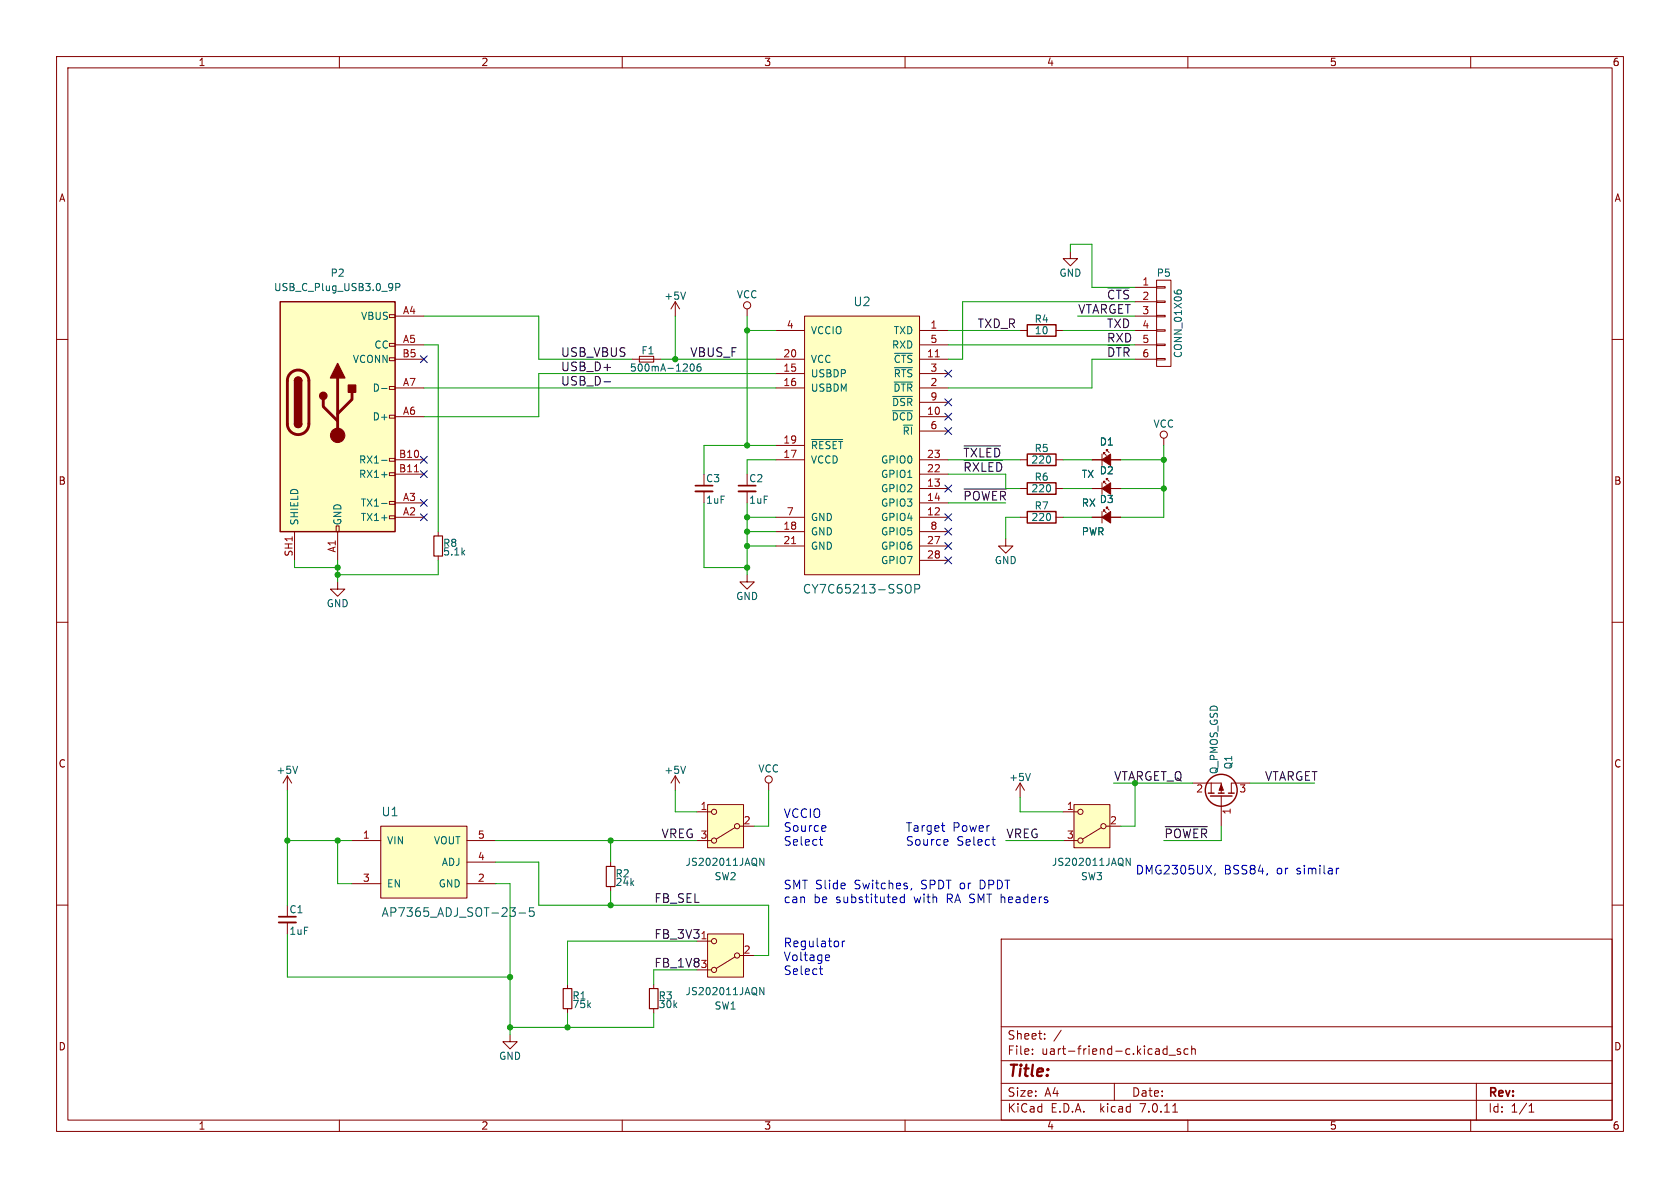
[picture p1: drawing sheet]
<svg xmlns="http://www.w3.org/2000/svg" width="297mm" height="210mm" viewBox="0 0 297 210" stroke-linecap="round" stroke-linejoin="round" font-family="sans-serif">
<g fill="none" stroke="#840000" stroke-width=".18">
<path d="M10 10h277v190h-277zM12 12h273v186h-273zM60 10v2M110 10v2M160 10v2M210 10v2M260 10v2M10 60h2M68.8 55.6h1v.5h-1zM69.8 55.9h5.1M119.4 53.3v2.6M119.4 53.3l-.8 1.3"/>
<path d="M119.4 53.3l.7 1.3M132.1 54.6v1.3M137.2 58.4h5M142.2 55.9h20.4v45.7h-20.4zM162.6 58.4h5M180.3 58.4h1.3M186.7 58.4h1.3M189.2 44.5v1.2h1.3l-1.3 1.3-1.2-1.3h1.2M200.7 55.9h3.8M200.7 58.4h3.8M200.7 50.8h3.8M200.7 53.3h3.8"/>
<path d="M204.5 58.3h1.5v.2h-1.5zM204.5 55.8h1.5v.2h-1.5zM204.5 53.2h1.5v.3h-1.5zM204.5 50.7h1.5v.2h-1.5zM204.5 49.5h2.5v15.3h-2.5zM285 60h2M68.8 73.4h1v.5h-1zM68.8 68.3h1v.5h-1zM68.8 63.2h1v.6h-1zM68.8 60.7h1v.5h-1zM69.8 61h5.1M69.8 73.7h5.1"/>
<path d="M69.8 68.6h5.1M69.8 63.5h5.1M111.8 63.5h5M113 63h2.6v1h-2.6zM137.2 68.6h5M137.2 63.5h5M137.2 66h5M137.2 78.7h5M162.6 61h5M162.6 73.7h5M162.6 68.6h5M162.6 63.5h5"/>
<path d="M162.6 66h5M162.6 76.2h5M162.6 71.1h5M195.6 79.8v-.3h.2h-.2l.5 .5M200.7 61h3.8M200.7 63.5h3.8M204.5 63.4h1.5v.2h-1.5zM204.5 60.8h1.5v.3h-1.5zM205.7 77.5v1.2M52.1 94v5.1M59.4 93h.5v1h-.5zM59.7 94v5.1"/>
<path d="M68.8 91.2h1v.5h-1zM68.8 88.6h1v.6h-1zM68.8 83.6h1v.5h-1zM68.8 81h1v.5h-1zM69.8 91.4h5.1M69.8 88.9h5.1M69.8 81.3h5.1M69.8 83.8h5.1M77.5 94v.7M77.5 98.3v.8M124.5 86.9v2M132.1 86.9v2"/>
<path d="M137.2 91.4h5M137.2 81.3h5M137.2 94h5M137.2 96.5h5M162.6 91.4h5M162.6 88.9h5M162.6 81.3h5M162.6 83.8h5M162.6 86.4h5M162.6 94h5M162.6 96.5h5M162.6 99.1h5"/>
<path d="M177.8 95.3v1.2h1.3l-1.3 1.3-1.3-1.3h1.3M180.3 91.4h1.3M180.3 81.3h1.3M180.3 86.4h1.3M186.7 91.4h1.3M186.7 81.3h1.3M186.7 86.4h1.3M193 91.4h1.8M193 81.3h1.8M193 86.4h1.8M194.8 80.3v2M194.8 85.3v2.1"/>
<path d="M194.8 90.4v2.1M195.1 85.3v-.2h.2h-.2l.5 .5M195.1 90.4v-.2h.2h-.2l.5 .5M195.1 80.3v-.3h.2h-.2l.5 .5M195.6 84.8v-.2h.2h-.2l.5 .5M195.6 89.9v-.2h.2h-.2l.5 .5M196.3 91.4h1.8M196.3 81.3h1.8M196.3 86.4h1.8M10 110h2M59.7 102.9v1.2h1.3l-1.3 1.3-1.3-1.3h1.3M132.1 101.6v1.3h1.2l-1.2 1.2-1.3-1.2h1.3"/>
<path d="M285 110h2M50.8 137.2v2.5M50.8 137.2l-.8 1.2M50.8 137.2l.8 1.2M119.4 137.2l-.8 1.2M119.4 137.2v2.5M119.4 137.2l.7 1.2M135.9 138.4v1.3M180.3 138.4l-.7 1.3M180.3 138.4v2.6M180.3 138.4l.8 1.3M210.8 138.4h5.1v1.8"/>
<path d="M214.1 138.4v1.8M221 138.4h-3.3v1.8M10 160h2M62.2 148.6h5.1M62.2 156.2h5.1M67.3 146.1h15.2v12.7h-15.2zM82.5 148.6h5.1M82.5 156.2h5.1M82.5 152.4h5.1M107.9 152.4v.8M107.9 156.7v.8M123.2 143.5h2.5"/>
<path d="M123.2 148.6h2.5M125.1 142.2h6.3v7.7h-6.3zM129.9 146.3l-3.3 2M130.8 146.1h2.5M188 143.5h2.5M188 148.6h2.5M189.9 142.2h6.3v7.7h-6.3zM194.7 146.3l-3.3 2M195.6 146.1h2.5M215.9 140.7v5.4M285 160h2M50.8 163.1v2"/>
<path d="M100.3 174v.8M100.3 178.3v.8M115.6 174v.8M115.6 178.3v.8M123.2 166.4h2.5M123.2 171.5h2.5M125.1 165.1h6.3v7.6h-6.3zM129.9 169.2l-3.3 2M130.8 168.9h2.5M177 166h108v32h-108zM60 198v2M90.2 182.9v1.3h1.2l-1.2 1.2-1.3-1.2h1.3"/>
<path d="M110 198v2M160 198v2M177 194.5h108M177 191.5h108M177 187.5h108M177 181.5h108M182.5 186.3v.1M182.5 185.5v.1M184.7 183.6v.1M184.7 182.8v.1M187.6 182.1l-1.3 2M197 191.5v3"/>
<path d="M205.7 186.3h.6M205.7 185.5h.6M206.3 184.9v1.5M206.7 186.5h1.1M207.3 196.6h.9M208.7 185.5l-.4-.1-.2 .2 .1 .2 .5 .2v.3h-.6M210 198v2M210 185.5l-.4-.1-.3 .3v.4l.2 .2h.5M210.7 185.5l.2-.1 .3 .1 .1 .9M210.7 184.9v1.5M260 198v2M261 191.5v6.5"/>
<path d="M270.3 196.6h.9M270.3 195.5l.4-.4v1.5"/>
<circle cx="132.1" cy="54" r=".63"/>
<circle cx="205.7" cy="76.8" r=".63"/>
<circle cx="135.9" cy="137.8" r=".63"/>
<circle cx="126.2" cy="143.5" r=".46"/>
<circle cx="126.2" cy="148.6" r=".46"/>
<circle cx="130.3" cy="146.1" r=".46"/>
<circle cx="191" cy="148.6" r=".46"/>
<circle cx="191" cy="143.5" r=".46"/>
<circle cx="195.1" cy="146.1" r=".46"/>
<circle cx="126.2" cy="171.5" r=".46"/>
<circle cx="126.2" cy="166.4" r=".46"/>
<circle cx="130.3" cy="168.9" r=".46"/>
</g>
<path d="M122.9 86.9h3.1M130.6 86.9h3M49.3 163.1h3" fill="none" stroke="#840000" stroke-width=".33"/>
<path d="M122.9 85.9h3.1M130.6 85.9h3M49.3 162.1h3" fill="none" stroke="#840000" stroke-width=".3"/>
<g fill="#ffffc2" stroke="#ffffc2" stroke-width=".18">
<path d="M125.1 165.1h6.3v7.6h-6.3z"/>
<path d="M49.5 53.3h20.3v40.7h-20.3z"/>
<path d="M142.2 55.9h20.4v45.7h-20.4z"/>
<path d="M125.1 142.2h6.3v7.7h-6.3z"/>
<path d="M189.9 142.2h6.3v7.7h-6.3z"/>
<path d="M67.3 146.1h15.2v12.7h-15.2z"/>
</g>
<g fill="none" stroke="#006464" stroke-width=".18">
<path d="M70 50.8l.6-.1 .1-.2-.1-.3-.6-.1v1.3M121.2 51.6l-.4 1.3M207.6 51.4v.2M208.1 51.7v-.3l.2-.1h.4l.2 .4M67.5 68.7h.9M122.1 64.5l.2-.2a.68 .68 0 0 1 .4 .7 .68 .68 0 0 1-.4 .6l-.2-.1-.1-.4zM123.8 64.3l-.3 .1a.86 .86 0 0 0 0 1.2l.4-.1v-.4l-.2-.3-.4 .1-.1 .2M143.5 77.7h5.5M157.8 72.6h3.5M157.8 70.1h3.5M158.1 67.5h3.2M158.1 62.5h3.2"/>
<path d="M158.1 65h3.2M67.5 89h.9M67.5 81.4h.9M67.5 83.9h.9M160.4 103.3a.51 .51 0 0 1 .7 .5v.5a.51 .51 0 0 1-.7 .5M161.7 104.1l.8-.1 .1-.2-.1-.3-.2-.2h-.6v1.5M52.6 135.5l-.4 1.2M121.2 135.5l-.4 1.2M182.2 136.7l-.5 1.3M135 151.7v1.3l-.7-1.3v1.3M199.8 151.7v1.3l-.7-1.3v1.3M91.8 161.4h1.1"/>
<path d="M94.4 160.5h-.8v.7l.2-.2 .5 .1 .1 .2v.5l-.3 .2-.5-.2M135 174.6v1.2l-.7-1.2v1.2"/>
</g>
<g fill="none" stroke="#840000" stroke-width=".25">
<path d="M49.5 53.3h20.3v40.7h-20.3zM181.6 57.4h5.1v2h-5.1zM52.1 74.9a.64 .64 0 0 0 .6 .7 .64 .64 0 0 0 .6-.7M52.1 67.3a.64 .64 0 0 1 .6-.6 .64 .64 0 0 1 .6 .6M181.6 80.3h5.1v2h-5.1zM181.6 85.3h5.1v2.1h-5.1zM181.6 90.4h5.1v2.1h-5.1zM213.6 140.2h1M214 140.7h3.8M215.4 140.2h1M217.2 140.2h1"/>
<circle cx="215.9" cy="139.7" r="2.82"/>
</g>
<path d="M51.4 66a1.9 1.9 0 0 1 2-.4 1.9 1.9 0 0 1 1.2 1.7v7.6a1.91 1.91 0 0 1-1.9 1.9 1.91 1.91 0 0 1-1.9-1.9v-7.8l.2-.6zM57.1 70.6v1.3l2.6 2.5M59.7 66.8v10.2M62.2 69.3v1.3l-2.5 2.6" fill="none" stroke="#840000" stroke-width=".51"/>
<g fill="#840000" stroke="#840000" stroke-width=".25">
<path d="M52.1 74.9h1.2a.64 .64 0 0 1-.6 .7 .64 .64 0 0 1-.6-.7z"/>
<path d="M52.1 67.3h1.2v7.6h-1.2z"/>
<path d="M52.3 66.9a.64 .64 0 0 1 .6-.2 .64 .64 0 0 1 .4 .6h-1.2z"/>
<path d="M59.7 64.3l1.3 2.5h-2.6z"/>
<path d="M61.6 68.1h1.3v1.2h-1.3z"/>
<circle cx="57.1" cy="70" r=".63"/>
</g>
<g fill="#840000" stroke="#840000" stroke-width=".18">
<path d="M194.8 86.4l1.5-1.1v2.1z"/>
<path d="M194.8 91.4l1.5-1v2.1z"/>
<path d="M194.8 81.3l1.5-1v2z"/>
<path d="M215.9 138.7l.4 1h-.8z"/>
<circle cx="59.7" cy="77" r="1.27"/>
</g>
<path d="M165.3 63.1h.8M73.3 83.4h.7M139.9 96.1h.8" fill="none" stroke="#a90000" stroke-width=".18"/>
<path d="M76.7 94.7h1.5v3.6h-1.5zM107.2 153.2h1.5v3.5h-1.5zM99.6 174.8h1.5v3.5h-1.5zM114.8 174.8h1.5v3.5h-1.5z" fill="none" stroke="#840000" stroke-width=".2"/>
<path d="M195.8 50.9h3.9M106.8 67.5h1.1M170.4 78.8h6.5M195.8 61h3.9M170.4 86.4h7.5M170.4 81.4h6.8M206 146.1h7.5" fill="none" stroke="#0f0f0f" stroke-width=".18"/>
<g fill="none" stroke="#0000c2" stroke-width=".18">
<path d="M144.8 148.4h.6M145.1 147.9v1.3l.3 .2M145.8 145.9l.2 .4-.7 .2M145.9 146.9l-.1 .1M159.9 158.1v1.5M159.9 158.6h-.5l-.3 .2v.5l.2 .2h.6M161.2 157l-.2 .3M166.4 145.9h.6M166.7 146.9l.3 .1M167.4 148.4l.2 .4-.7 .1M167.5 149.3l-.1 .1M175.4 148.4h.5"/>
<path d="M175.7 149.3l.2 .1M214.8 154.4l-.1 .3M236.2 153.5v1M236.7 153.5l-.3 .1-.2 .2M144.8 171.3h.6M145.1 170.8v1.3l.3 .2M146.2 168.8l.4 .1 .1 .3-.8 .1M146.6 169.7l-.4 .1M148.9 166.4v1M149.3 166.4h-.2l-.2 .2"/>
</g>
<g fill="none" stroke="#009600" stroke-width=".18">
<path d="M74.9 55.9h20.3v7.6h16.6M119.4 55.9v7.6M132.1 55.9v22.8M132.1 58.4h5.1M167.6 58.4h12.7M188 58.4h12.7M189.2 44.5v-1.3h3.8v7.6h7.7M190.5 55.9h10.2M200.7 53.3h-30.5v10.2h-2.6M74.9 61h2.6v33M74.9 68.6h62.3M116.8 63.5h20.4"/>
<path d="M137.2 66h-42v7.7h-20.3M137.2 78.7h-12.7v5.1M167.6 61h33.1M200.7 63.5h-7.7v5.1h-25.4M205.7 78.7v12.7h-7.6M52.1 99.1v1.2h7.6M59.7 99.1v3.8M77.5 99.1v2.5h-17.8M124.5 88.9v11.4h7.6M132.1 91.4h5.1M132.1 88.9v12.7M132.1 96.5h5.1"/>
<path d="M132.1 94h5.1M137.2 81.3h-5.1v2.5M167.6 83.8h10.2v2.6M167.6 81.3h12.7M167.6 88.9h10.2M180.3 91.4h-2.5v3.9M188 91.4h5M188 81.3h5M188 86.4h5M198.1 81.3h7.6M198.1 86.4h7.6M50.8 139.7v20.3"/>
<path d="M119.4 139.7v3.8h3.8M135.9 139.7v6.4h-2.6M196.8 138.4h14M200.7 138.4v7.7h-2.6M221 138.4h11.4M50.8 148.6h11.4M59.7 148.6v7.6h2.5M87.6 152.4h7.6v7.6h40.7v8.9h-2.6M87.6 148.6h35.6M87.6 156.2h2.6v26.7M107.9 148.6v3.8M107.9 157.5v2.5"/>
<path d="M177.8 148.6h10.2M180.3 141v2.5h7.7M205.7 148.6h10.2M50.8 165.1v7.6h39.4M100.3 179.1v2.5M115.6 179.1v2.5h-25.4M123.2 171.5h-7.6v2.5M123.2 166.4h-22.9v7.6"/>
</g>
<g fill="none" stroke="#000084" stroke-width=".18">
<path d="M74.3 62.9l1.2 1.2M75.5 62.9l-1.2 1.2M167 75.6l1.2 1.2M167 73.1l1.2 1.2M167 70.5l1.2 1.2M167 65.4l1.2 1.2M168.2 75.6l-1.2 1.2M168.2 73.1l-1.2 1.2M168.2 70.5l-1.2 1.2M168.2 65.4l-1.2 1.2M74.3 90.8l1.2 1.2M74.3 88.3l1.2 1.2"/>
<path d="M74.3 83.2l1.2 1.2M74.3 80.7l1.2 1.2M75.5 90.8l-1.2 1.2M75.5 88.3l-1.2 1.2M75.5 83.2l-1.2 1.2M75.5 80.7l-1.2 1.2M167 95.9l1.2 1.2M167 98.5l1.2 1.2M167 93.4l1.2 1.2M167 90.8l1.2 1.2M167 85.8l1.2 1.2M168.2 95.9l-1.2 1.2"/>
<path d="M168.2 98.5l-1.2 1.2M168.2 93.4l-1.2 1.2M168.2 90.8l-1.2 1.2M168.2 85.8l-1.2 1.2"/>
</g>
<g fill="#009600" stroke="#009600" stroke-width=".18">
<circle cx="132.1" cy="78.7" r=".46"/>
<circle cx="132.1" cy="96.5" r=".46"/>
<circle cx="132.1" cy="100.3" r=".46"/>
<circle cx="132.1" cy="58.4" r=".46"/>
<circle cx="132.1" cy="94" r=".46"/>
<circle cx="132.1" cy="91.4" r=".46"/>
<circle cx="107.9" cy="160" r=".46"/>
<circle cx="107.9" cy="148.6" r=".46"/>
<circle cx="90.2" cy="181.6" r=".46"/>
<circle cx="100.3" cy="181.6" r=".46"/>
<circle cx="59.7" cy="148.6" r=".46"/>
<circle cx="50.8" cy="148.6" r=".46"/>
<circle cx="90.2" cy="172.7" r=".46"/>
<circle cx="59.7" cy="101.6" r=".46"/>
<circle cx="59.7" cy="100.3" r=".46"/>
<circle cx="205.7" cy="86.4" r=".46"/>
<circle cx="205.7" cy="81.3" r=".46"/>
<circle cx="119.4" cy="63.5" r=".46"/>
</g>
<text font-size="2.8" fill="#840000" x="178" y="190.9">Title:</text>
<g font-size="2.1" fill="#0f0f0f">
<text x="195.6" y="53">~{CTS}</text>
<text x="172.7" y="58.1">TXD_R</text>
<text x="190.5" y="55.6">VTARGET</text>
<text x="195.6" y="58.1">TXD</text>
<text x="99.1" y="63.2">USB_VBUS</text>
<text x="99.1" y="65.7">USB_D+</text>
<text x="121.9" y="63.2">VBUS_F</text>
<text x="195.6" y="63.2">~{DTR}</text>
<text x="195.6" y="60.6">RXD</text>
<text x="99.1" y="68.3">USB_D-</text>
<text x="170.2" y="83.5">~{RXLED}</text>
<text x="170.2" y="81">~{TXLED}</text>
<text x="223.5" y="138.1">VTARGET</text>
<text x="116.8" y="148.3">VREG</text>
<text x="177.8" y="148.3">VREG</text>
<text x="115.6" y="159.7">FB_SEL</text>
<text x="115.6" y="166.1">FB_3V3</text>
<text x="115.6" y="171.1">FB_1V8</text>
</g>
<g font-size="2.1" fill="#006464">
<text x="150.8" y="54.3">U2</text>
<text x="141.8" y="105.1">CY7C65213-SSOP</text>
<text x="67.4" y="144.5">U1</text>
<text x="67.4" y="162.3">AP7365_ADJ_SOT-23-5</text>
</g>
<g font-size="2.1" fill="#009600">
<text x="170.2" y="88.6">~{POWER}</text>
<text x="196.8" y="138.1">VTARGET_Q</text>
<text x="205.7" y="148.3">~{POWER}</text>
</g>
<g font-size="2.1" fill="#0000c2">
<text x="138.4" y="144.7">VCCIO</text>
<text x="138.4" y="147.2">Source</text>
<text x="138.4" y="149.6">Select</text>
<text x="160" y="147.2">Target</text>
<text x="160" y="149.6">Source</text>
<text x="168.4" y="147.2">Power</text>
<text x="169.1" y="149.6">Select</text>
<text x="200.7" y="154.7">DMG2305UX,</text>
<text x="216.3" y="154.7">BSS84,</text>
<text x="225.7" y="154.7">or</text>
<text x="229.3" y="154.7">similar</text>
<text x="138.4" y="157.3">SMT Slide</text>
<text x="138.4" y="159.8">can</text>
<text x="143.8" y="159.8">be</text>
<text x="147.8" y="159.8">substituted</text>
<text x="151.1" y="157.3">Switches,</text>
<text x="161.7" y="159.8">with</text>
<text x="163" y="157.3">SPDT or</text>
<text x="167.6" y="159.8">RA SMT headers</text>
<text x="173.6" y="157.3">DPDT</text>
<text x="138.4" y="167.6">Regulator</text>
<text x="138.4" y="170">Voltage</text>
<text x="138.4" y="172.5">Select</text>
</g>
<g font-size="2.1" fill="#840000">
<text x="178" y="184">Sheet:</text>
<text x="178" y="186.7">File:</text>
<text x="184.1" y="186.7">uart-friend-c.kicad_sch</text>
<text x="178" y="196.9">KiCad</text>
<text x="178" y="194.1">Size:</text>
<text x="184.7" y="194.1">A4</text>
<text x="185.7" y="196.9">E.D.A.</text>
<text x="194.6" y="196.9">kicad</text>
<text x="200" y="194.1">Date:</text>
<text x="201.8" y="196.9">7.0.11</text>
<text x="263" y="194.3">Rev:</text>
<text x="263" y="196.9">Id:</text>
<text x="267.1" y="196.9">1/1</text>
</g>
<g font-size="1.8" fill="#840000">
<text x="35" y="11.9">1</text>
<text x="85" y="11.9">2</text>
<text x="135" y="11.9">3</text>
<text x="185" y="11.9">4</text>
<text x="235" y="11.9">5</text>
<text x="285" y="11.9">6</text>
<text x="10.3" y="35.9">A</text>
<text x="285.3" y="35.9">A</text>
<text x="10.3" y="85.9">B</text>
<text x="285.3" y="85.9">B</text>
<text x="10.3" y="135.9">C</text>
<text x="285.3" y="135.9">C</text>
<text x="10.3" y="185.9">D</text>
<text x="285.3" y="185.9">D</text>
<text x="35" y="199.9">1</text>
<text x="85" y="199.9">2</text>
<text x="135" y="199.9">3</text>
<text x="185" y="199.9">4</text>
<text x="235" y="199.9">5</text>
<text x="285" y="199.9">6</text>
</g>
<g font-size="1.8" fill="#006464">
<text x="48.3" y="51.7">USB_C_Plug_USB3.0_9P</text>
<text x="58.3" y="49.1">P2</text>
<text x="117.3" y="53.2">+5V</text>
<text x="130.2" y="52.9">VCC</text>
<text x="187.2" y="49.1">GND</text>
<text x="204.4" y="49.1">P5</text>
<text x="63.7" y="56.7">VBUS</text>
<text x="143.3" y="59.3">VCCIO</text>
<text x="157.9" y="59.3">TXD</text>
<text x="182.8" y="57.3">R4</text>
<text x="182.8" y="59.3">10</text>
<text x="62.3" y="64.4">VCONN</text>
<text x="66.1" y="61.8">CC</text>
<text x="111.3" y="65.9">500mA-1206</text>
<text x="113.3" y="62.8">F1</text>
<text x="143.3" y="64.4">VCC</text>
<text x="157.6" y="61.8">RXD</text>
<text x="157.9" y="64.4">~{CTS}</text>
<text x="209.1" y="63.4" transform="rotate(-90 209.1 63.4)">CONN_01X06</text>
<text x="65.8" y="69.4">D-</text>
<text x="143.3" y="66.9">USBDP</text>
<text x="143.3" y="69.4">USBDM</text>
<text x="157.6" y="72">~{DSR}</text>
<text x="157.8" y="69.4">~{DTR}</text>
<text x="157.9" y="66.9">~{RTS}</text>
<text x="65.8" y="74.5">D+</text>
<text x="157.5" y="74.5">~{DCD}</text>
<text x="159.5" y="77.1">~{RI}</text>
<text x="203.8" y="75.8">VCC</text>
<text x="63.4" y="82.1">RX1-</text>
<text x="143.3" y="82.1">VCCD</text>
<text x="143.3" y="79.6">~{RESET}</text>
<text x="155.7" y="82.1">GPIO0</text>
<text x="182.2" y="82.1">220</text>
<text x="182.8" y="80.1">R5</text>
<text x="194.3" y="79">D1</text>
<text x="63.4" y="84.7">RX1+</text>
<text x="63.7" y="89.8">TX1-</text>
<text x="124.7" y="85.4">C3</text>
<text x="124.7" y="89.3">1uF</text>
<text x="132.3" y="85.4">C2</text>
<text x="132.3" y="89.3">1uF</text>
<text x="155.7" y="87.2">GPIO2</text>
<text x="155.7" y="89.8">GPIO3</text>
<text x="155.7" y="84.7">GPIO1</text>
<text x="182.2" y="87.2">220</text>
<text x="182.8" y="85.2">R6</text>
<text x="191.1" y="89.8">RX</text>
<text x="191.1" y="84.7">TX</text>
<text x="194.3" y="84">D2</text>
<text x="194.3" y="89.1">D3</text>
<text x="52.9" y="93" transform="rotate(-90 52.9 93)">SHIELD</text>
<text x="60.6" y="93" transform="rotate(-90 60.6 93)">GND</text>
<text x="63.7" y="92.3">TX1+</text>
<text x="143.3" y="94.8">GND</text>
<text x="143.3" y="92.3">GND</text>
<text x="155.7" y="92.3">GPIO4</text>
<text x="155.7" y="94.8">GPIO5</text>
<text x="182.2" y="92.3">220</text>
<text x="182.8" y="90.3">R7</text>
<text x="191.1" y="94.8">PWR</text>
<text x="78.2" y="96.9">R8</text>
<text x="78.2" y="98.4">5.1k</text>
<text x="143.3" y="97.4">GND</text>
<text x="155.7" y="97.4">GPIO6</text>
<text x="155.7" y="99.9">GPIO7</text>
<text x="175.8" y="99.9">GND</text>
<text x="57.7" y="107.5">GND</text>
<text x="130" y="106.3">GND</text>
<text x="48.8" y="137">+5V</text>
<text x="117.3" y="137">+5V</text>
<text x="134" y="136.8">VCC</text>
<text x="215.5" y="136.9" transform="rotate(-90 215.5 136.9)">Q_PMOS_GSD</text>
<text x="218" y="136.1" transform="rotate(-90 218 136.1)">Q1</text>
<text x="178.3" y="138.3">+5V</text>
<text x="68.3" y="149.5">VIN</text>
<text x="76.6" y="149.5">VOUT</text>
<text x="78" y="153.3">ADJ</text>
<text x="108.7" y="155.3">R2</text>
<text x="121.1" y="153.3">JS202011JAQN</text>
<text x="126.2" y="155.8">SW2</text>
<text x="185.9" y="153.3">JS202011JAQN</text>
<text x="191" y="155.8">SW3</text>
<text x="51.1" y="161.6">C1</text>
<text x="68.3" y="157.1">EN</text>
<text x="77.5" y="157.1">GND</text>
<text x="108.7" y="156.8">24k</text>
<text x="51.1" y="165.5">1uF</text>
<text x="101.1" y="176.9">R1</text>
<text x="101.1" y="178.4">75k</text>
<text x="116.3" y="176.9">R3</text>
<text x="116.3" y="178.4">30k</text>
<text x="121.1" y="176.1">JS202011JAQN</text>
<text x="126.2" y="178.7">SW1</text>
<text x="88.1" y="187.6">GND</text>
</g>
<g font-size="1.8" fill="#a90000">
<text x="201.9" y="50.5">1</text>
<text x="201.9" y="53.1">2</text>
<text x="71.1" y="55.6">A4</text>
<text x="139" y="58.2">4</text>
<text x="164.4" y="58.2">1</text>
<text x="201.9" y="55.6">3</text>
<text x="201.9" y="58.2">4</text>
<text x="71" y="63.2">B5</text>
<text x="71.1" y="60.7">A5</text>
<text x="138.4" y="65.8">15</text>
<text x="138.4" y="63.2">20</text>
<text x="163.8" y="63.2">11</text>
<text x="164.4" y="65.8">3</text>
<text x="164.4" y="60.7">5</text>
<text x="201.9" y="60.7">5</text>
<text x="201.9" y="63.2">6</text>
<text x="71.1" y="68.3">A7</text>
<text x="138.4" y="68.3">16</text>
<text x="164.4" y="68.3">2</text>
<text x="164.4" y="70.9">9</text>
<text x="71.1" y="73.4">A6</text>
<text x="163.8" y="73.4">10</text>
<text x="164.4" y="75.9">6</text>
<text x="70.4" y="81">B10</text>
<text x="70.4" y="83.6">B11</text>
<text x="138.4" y="81">17</text>
<text x="138.4" y="78.5">19</text>
<text x="163.8" y="83.6">22</text>
<text x="163.8" y="81">23</text>
<text x="71.1" y="88.6">A3</text>
<text x="163.8" y="86.1">13</text>
<text x="163.8" y="88.6">14</text>
<text x="71.1" y="91.2">A2</text>
<text x="138.4" y="93.7">18</text>
<text x="139" y="91.2">7</text>
<text x="163.8" y="91.2">12</text>
<text x="164.4" y="93.7">8</text>
<text x="51.8" y="98.5" transform="rotate(-90 51.8 98.5)">SH1</text>
<text x="59.4" y="97.8" transform="rotate(-90 59.4 97.8)">A1</text>
<text x="138.4" y="96.3">21</text>
<text x="163.8" y="96.3">27</text>
<text x="163.8" y="98.8">28</text>
<text x="123.8" y="143.3">1</text>
<text x="188.5" y="143.3">1</text>
<text x="211.4" y="140.4">2</text>
<text x="219" y="140.4">3</text>
<text x="64.1" y="148.3">1</text>
<text x="84.4" y="148.3">5</text>
<text x="123.8" y="148.3">3</text>
<text x="131.4" y="145.8">2</text>
<text x="188.5" y="148.3">3</text>
<text x="196.1" y="145.8">2</text>
<text x="217.9" y="144.1" transform="rotate(-90 217.9 144.1)">1</text>
<text x="64.1" y="156">3</text>
<text x="84.4" y="156">2</text>
<text x="84.4" y="152.1">4</text>
<text x="131.4" y="168.7">2</text>
</g>
<g font-size="1.8" fill="#0f0f0f">
<text x="123.8" y="166.1">1</text>
<text x="123.8" y="171.2">3</text>
</g>
</svg>
